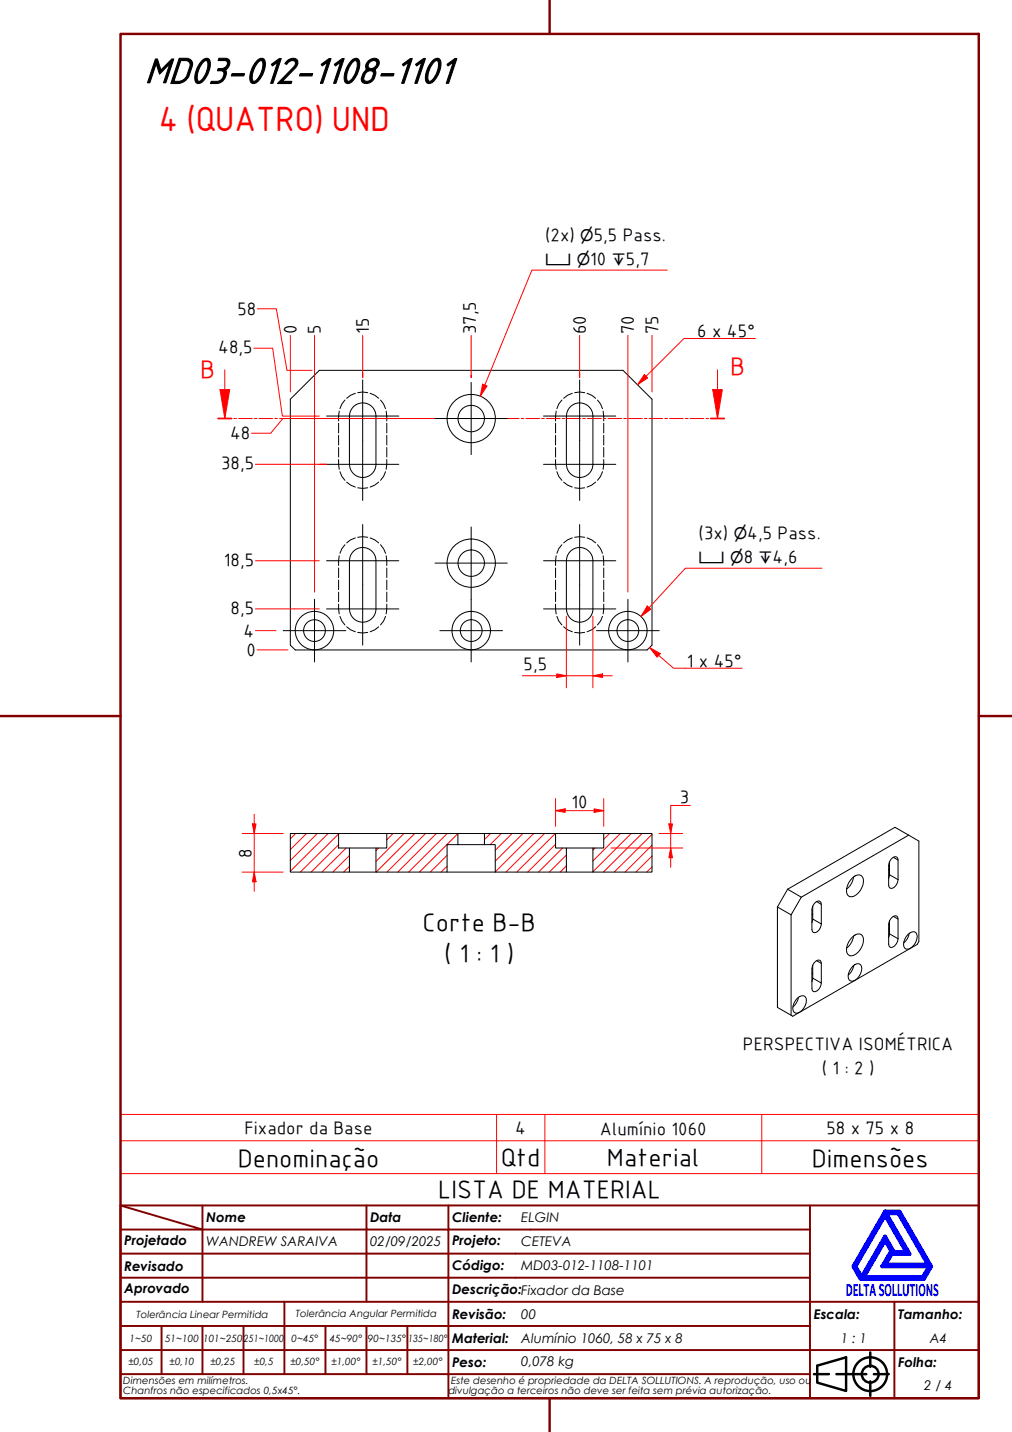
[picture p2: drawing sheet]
<svg xmlns="http://www.w3.org/2000/svg" width="210mm" height="297mm" viewBox="0 0 210 297" stroke-linecap="round" stroke-linejoin="round" font-family="sans-serif">
<!-- layer: Hatch (ABNT) -->
<g fill="none" stroke="#f00" stroke-width=".21">
<path d="M61.3 172.9l-1.1 1.1M63.6 172.9l-3.4 3.3M65.8 172.9l-5.6 5.6M68.1 172.9l-7.9 7.8M70.2 175.2l-5.7 5.7M70.2 173l-7.9 7.9M71.8 175.9l-5 5M72.5 179.7l-1.2 1.2M72.5 177.5l-3.5 3.4M78.5 175.9l-.5 .6M81.5 172.9l-1.3 1.3M83.8 172.9l-5.8 5.8"/>
<path d="M86 172.9l-8 8M88.3 172.9l-8 8M90.5 172.9l-8 8M92.7 179.7l-1.2 1.2M92.7 177.4l-3.5 3.5M92.8 172.9l-8 8M95 175.2h-.1M95 172.9l-8 8M101.7 172.9l-1.2 1.3M104 172.9l-2.3 2.3M106.2 172.9l-3.5 3.5M108.5 172.9l-5.8 5.7"/>
<path d="M110.7 172.9l-8 8M112.9 172.9l-8 8M115.2 172.9l-8 8M115.2 175.1l-5.7 5.8M116.7 175.9l-5 5M117.5 179.6l-1.3 1.3M117.5 177.4l-3.6 3.5M123.4 175.9l-.4 .4M126.4 172.9l-1.2 1.2M128.7 172.9l-5.7 5.7M130.9 172.9l-7.9 7.9M133.2 172.9l-8 8"/>
<path d="M135.2 179.8l-1.1 1.1M135.2 177.6l-3.3 3.3M135.2 175.3l-5.6 5.6M135.2 173.1l-7.8 7.8"/>
</g>
<!-- layer: Hidden (ABNT) -->
<g fill="none" stroke="#000" stroke-width=".21">
<path d="M70.2 87.8v2M70.2 90.3v2M70.2 92.8v2M70.2 95.3l.2 2.1M70.4 85.3l-.2 2M70.5 97.8l.4 1 .6 .8M71.5 83l-.6 .8-.4 1M71.9 100l.8 .6 1 .4M73.7 81.6l-1 .4-.8 .6M74.2 81.5l1-.2 1.1 .2M76.8 81.6l.9 .4 .8 .6M78.5 100l-.8 .6-.9 .4"/>
<path d="M78.9 83l.7 .8 .4 1M80 97.8l-.4 1-.7 .8M80.1 85.3l.1 2M80.2 87.8v2M80.2 90.3v2M80.2 92.8v2M80.2 95.3l-.1 2.1M115.2 87.8v2M115.2 90.3v2M115.2 92.8v2M115.2 95.3l.2 2.1M115.4 85.3l-.2 2"/>
<path d="M115.5 97.8l.4 1 .6 .8M116.5 83l-.6 .8-.4 1M116.9 100l.8 .6 1 .4M118.7 81.6l-1 .4-.8 .6M119.2 81.5l1-.2 1.1 .2M121.8 81.6l.9 .4 .8 .6M123.5 100l-.8 .6-.9 .4M123.9 83l.7 .8 .4 1M125 97.8l-.4 1-.7 .8M125.1 85.3l.1 2M125.2 87.8v2M125.2 90.3v2"/>
<path d="M125.2 92.8v2M125.2 95.3l-.1 2.1M70.2 117.8v2M70.4 115.3l-.2 2M71.5 113l-.6 .8-.4 1M73.7 111.6l-1 .4-.8 .6M74.2 101.2l1 .1 1.1-.1M74.2 111.4l1-.1 1.1 .1M76.8 111.6l.9 .4 .8 .6M78.9 113l.7 .8 .4 1M80.1 115.3l.1 2M80.2 117.8v2"/>
<path d="M115.2 117.8v2M115.4 115.3l-.2 2M116.5 113l-.6 .8-.4 1M118.7 111.6l-1 .4-.8 .6M119.2 101.2l1 .1 1.1-.1M119.2 111.4l1-.1 1.1 .1M121.8 111.6l.9 .4 .8 .6M123.9 113l.7 .8 .4 1M125.1 115.3l.1 2M125.2 117.8v2M70.2 120.3v2M70.2 122.8v2"/>
<path d="M70.2 125.3l.2 2M70.5 127.9l.4 .9 .6 .8M71.9 130l.8 .6 1 .4M74.2 131.2l1 .1 1.1-.1M78.5 130l-.8 .6-.9 .4M80 127.9l-.4 .9-.7 .8M80.2 120.3v2M80.2 122.8v2M80.2 125.3l-.1 2M115.2 120.3v2M115.2 122.8v2M115.2 125.3l.2 2"/>
<path d="M115.5 127.9l.4 .9 .6 .8M116.9 130l.8 .6 1 .4M119.2 131.2l1 .1 1.1-.1M123.5 130l-.8 .6-.9 .4M125 127.9l-.4 .9-.7 .8M125.2 120.3v2M125.2 122.8v2M125.2 125.3l-.1 2"/>
</g>
<!-- layer: Visible (ABNT) -->
<g fill="none" stroke="#000" stroke-width=".21">
<path d="M60.2 82.8l6-6h63l6 6v51l-1 1h-73l-1-1zM72.5 86.3v10a2.74 2.74 0 0 0 2.7 2.7 2.74 2.74 0 0 0 2.8-2.7v-10M72.5 86.3a2.74 2.74 0 0 1 2.7-2.7 2.74 2.74 0 0 1 2.8 2.7M117.5 86.3v10a2.74 2.74 0 0 0 2.7 2.7 2.74 2.74 0 0 0 2.8-2.7v-10M117.5 86.3a2.74 2.74 0 0 1 2.7-2.7 2.74 2.74 0 0 1 2.8 2.7M73.1 114.6a2.74 2.74 0 0 1 3-.9 2.74 2.74 0 0 1 1.9 2.6v10a2.75 2.75 0 0 1-2.8 2.8 2.75 2.75 0 0 1-2.7-2.8v-10l.1-.6zM118.5 114.2a2.74 2.74 0 0 1 2.9-.4 2.74 2.74 0 0 1 1.6 2.5v10a2.75 2.75 0 0 1-2.8 2.8 2.75 2.75 0 0 1-2.7-2.8v-10a2.74 2.74 0 0 1 1-2.1zM60.2 172.9h10v3h2.3v5h-12.3zM70.2 172.9h10M72.5 175.9h5.5M80.2 172.9h14.8v2.3h-2.3v5.7h-14.7v-5h2.2zM95 172.9h5.5"/>
<path d="M95 175.2h5.5M100.5 172.9h14.7v3h2.3v5h-14.8v-5.7h-2.2zM115.2 172.9h10M117.5 175.9h5.5M125.2 172.9h10v8h-12.2v-5h2.2zM184.5 178.8v2.6l1.8 1.1M185.3 177.8l1 .6v4.1M186.3 178.4l-.3-.6a1.38 1.38 0 0 0-1.6 1.3l-.1 4.5 .3 .6a1.38 1.38 0 0 0 1.6-1.3l.1-.4M188.5 173.2l2.1 1.3v20.8l-.4 .6-25.8 14.9-3.2-1.8v-20.9M188.5 173.2l-2.9-1.6-22.2 12.9M188.5 173.2l-22.3 12.9M72.5 180.9h5.5"/>
<path d="M92.7 180.9h10M117.5 180.9h5.5M161.2 188.1l2.9 1.7M163.4 184.5l-2.2 3.6M163.4 184.5l2.8 1.6M164.1 189.8v20.8M166.2 186.1l-2.1 3.7M168.4 189.6l.2 .1M168.6 187.9v2.7l1.7 1.1M168.6 190.6l-.2 .8M169.4 187l.9 .6v4.1M169.4 199.3l.9 .5v4.1"/>
<path d="M170.3 187.6l-.2-.6a1.38 1.38 0 0 0-1.6 1.3l-.1 4.5 .2 .6a1.38 1.38 0 0 0 1.7-1.3v-.4M170.3 199.8l-.2-.6a1.41 1.41 0 0 0-1.6 1.3l-.1 4.5 .2 .6a1.41 1.41 0 0 0 1.7-1.3v-.4M176.8 182.1a1.34 1.34 0 0 1 2.1-.2 3.3 3.3 0 0 1-2.3 4.1 .99 .99 0 0 1-1-1.1 3.8 3.8 0 0 1 1.2-2.8zM176.8 194.3a1.32 1.32 0 0 1 2.1-.2 3.3 3.3 0 0 1-2.3 4.2 1.17 1.17 0 0 1-1-1.7 4.2 4.2 0 0 1 1.2-2.3zM177.1 181.9a3.9 3.9 0 0 1-1.5 2.6M177.1 194.1a3.9 3.9 0 0 1-1.5 2.6M184.3 180.4l.2 .1M184.3 192.7l.2 .1M184.5 191v2.7l1.8 1M184.5 181.4l-.2 .8M184.5 193.7l-.2 .7M185.3 190.1l1 .5v4.1"/>
<path d="M186.3 190.6l-.3-.6a1.41 1.41 0 0 0-1.6 1.4l-.1 4.4 .3 .6a1.41 1.41 0 0 0 1.6-1.3l.1-.4M188.4 193.8a1.03 1.03 0 0 1 1.8 0 2.59 2.59 0 0 1-2.2 3.1 1.16 1.16 0 0 1-.5-1.5l.5-1.2zM188.6 193.6a3.3 3.3 0 0 1-1.2 2M165.4 207a1.06 1.06 0 0 1 1.8 .1 2.62 2.62 0 0 1-2.2 3 1.16 1.16 0 0 1-.5-1.5l.2-.5zM165.6 206.9a3.3 3.3 0 0 1-1.2 2M168.4 201.9l.2 .1M168.6 202.9l-.2 .7M168.6 200.2v2.7l1.7 1M176.9 200.4a1.02 1.02 0 0 1 1.8 0 2.79 2.79 0 0 1-1.8 3.1 .84 .84 0 0 1-1-1 3.2 3.2 0 0 1 1-2.1zM177.1 200.2a3.4 3.4 0 0 1-1.2 2.1"/>
<circle cx="97.7" cy="86.8" r="2.74"/>
<circle cx="97.7" cy="86.8" r="5"/>
<circle cx="97.7" cy="116.8" r="2.74"/>
<circle cx="97.7" cy="116.8" r="5"/>
<circle cx="65.2" cy="130.8" r="4"/>
<circle cx="65.2" cy="130.8" r="2.25"/>
<circle cx="97.7" cy="130.8" r="4"/>
<circle cx="97.7" cy="130.8" r="2.25"/>
<circle cx="130.2" cy="130.8" r="4"/>
<circle cx="130.2" cy="130.8" r="2.25"/>
</g>
<!-- layer: Linha Corte (ABNT) -->
<g fill="none" stroke="#f00" stroke-width=".21">
<path d="M45.2 86.8h2.8M46.6 80.8v6M48.5 86.8h.5M49.5 86.8h2.8M52.7 86.8h.6M53.7 86.8h2.9M57 86.8h.6M58 86.8h2.8M61.3 86.8h.5M62.3 86.8h2.8M65.5 86.8h.6M66.5 86.8h2.8"/>
<path d="M69.8 86.8h.5M70.8 86.8h2.8M74 86.8h.6M75 86.8h2.9M78.3 86.8h.5M79.3 86.8h2.8M82.5 86.8h.6M83.5 86.8h2.9M86.8 86.8h.6M87.8 86.8h2.8M91.1 86.8h.5M92.1 86.8h2.8"/>
<path d="M95.3 86.8h.6M96.3 86.8h2.8M99.6 86.8h.5M100.6 86.8h2.8M103.8 86.8h.6M104.8 86.8h2.9M108.1 86.8h.5M109.1 86.8h2.8M112.4 86.8h.5M113.3 86.8h2.9M116.6 86.8h.6M117.6 86.8h2.8"/>
<path d="M120.9 86.8h.5M121.9 86.8h2.8M125.1 86.8h.6M126.1 86.8h2.8M129.4 86.8h.5M130.4 86.8h2.8M133.6 86.8h.6M134.6 86.8h2.9M137.9 86.8h.6M138.9 86.8h2.8M142.2 86.8h.5M143.2 86.8h2.8"/>
<path d="M146.4 86.8h.6M147.4 86.8h2.8"/>
</g>
<path d="M45.2 86.8h2.8M147.4 86.8h2.8" fill="none" stroke="#f00" stroke-width=".36"/>
<path d="M45.6 80.8h2l-1 6z" fill="#f00"/>
<path d="M46.6 76.7v4.1M45.6 80.8h2l-1 6zM148.8 80.8v6" fill="none" stroke="#f00" stroke-width=".21"/>
<path d="M147.8 80.8h2l-1 6z" fill="#f00"/>
<path d="M148.8 76.7v4.1M147.8 80.8h2l-1 6z" fill="none" stroke="#f00" stroke-width=".21"/>
<path d="M100.6 79.9l-1 2.3M25 236.6h178v-5.4h-178v12.2M103 231.2v12.2M113 231.2v12.2M158 231.2v12.2M203 236.6v6.8h-178M25 243.4v6.6h178v-6.6" fill="none" stroke="#f00" stroke-width=".21"/>
<!-- layer: Borda A3/A4 (ABNT) -->
<path d="M25 7h178v283h-178zM114 0v7M0 148.5h25M203 148.5h7M114 290v7" fill="none" stroke="#800000" stroke-width=".51"/>
<path d="M183.6 257.3l1.2 2.2-1.8 3.2h9.7l-1.3 2.2h-12.2zM183.6 252.1l4.4 7.6h-2.6l-1.8-3.2-4.9 8.4-1.3-2.2zM183.6 251.3h3l6.5 11.4-1.5 2.6h-13.1l-1.5-2.6zM183.8 251.7h2.5l6.2 10.6h-8.8l1.3-2.2h3.7zM185 259.7h.2l-.1 .2z" fill="none" stroke="#00f" stroke-width=".8"/>
<!-- layer: 0 -->
<path d="M178.5 265.3h13.1" fill="none" stroke="#000" stroke-width=".21"/>
<g fill="none" stroke="#800000" stroke-width=".4">
<path d="M25 250l17 5h-17M25 250h178v40h-178zM42 255h34v5h17M42 255v15M42 250v5M76 250v5h17v5M93 250v5h75M168 250v20h-143M25 260h51v10M25 275h17M33.5 275v10M50.5 275h-8.5v10"/>
<path d="M59 270v15h-8.5M67.5 275v10h-8.5M76 275v10h8.5M84.5 275v10M93 275h-42.5v10M93 260v5h-68M93 275v10h75M93 260h75M93 275h75M168 265h-75v10M185.5 270v10h17.5M203 270h-35v10h17.5v10"/>
<path d="M25 285h25.5M25 280h143v10M67.5 285h8.5M84.5 285h8.5v5"/>
</g>
<g fill="none" stroke="#000" stroke-width=".51">
<path d="M168.8 285h3.1M169.5 283.3l6-1.8v7l-6-1.7zM173.5 285h6.2M180.5 280.5v3M180.5 286.5v3M181.3 285h3"/>
<circle cx="180.5" cy="285" r="3.5"/>
<circle cx="180.5" cy="285" r="1.75"/>
</g>
<!-- layer: Marca de centro (ISO) -->
<g fill="none" stroke="#000" stroke-width=".21">
<path d="M75.2 78.8v25M97.7 79.3v15M120.2 78.8v25M67.7 96.3h15M67.7 86.3h15M90.2 86.8h15M112.7 96.3h15M112.7 86.3h15M67.7 116.3h15M75.2 108.8v25M90.2 116.8h15M97.7 109.3v28"/>
<path d="M112.7 116.3h15M120.2 108.8v25M58.7 130.8h13M65.2 124.3v13M67.7 126.3h15M91.2 130.8h13M112.7 126.3h15M123.7 130.8h13M130.2 124.3v13"/>
</g>
<path d="M100.1 79.7l.9 .4-1.4 2.1z" fill="#f00"/>
<path d="M138.4 56h-28.1l-9.7 23.9M100.1 79.7l.9 .4-1.4 2.1zM134.6 126l-1.7 1.9" fill="none" stroke="#f00" stroke-width=".21"/>
<path d="M134.3 125.7l.7 .7-2.1 1.5z" fill="#f00"/>
<path d="M170.5 117.9h-28.3l-7.6 8.1M134.3 125.7l.7 .7-2.1 1.5z" fill="none" stroke="#f00" stroke-width=".21"/>
<g fill="none" stroke="#f00" stroke-width=".21">
<path d="M52.6 72.2h4l2 14.1h7.6M53.4 64.1h3.9l2.2 12.7h5.2M60.2 69.6v11.7M65.2 69.6v53.2M75.2 69.6v8.7v-1M97.7 69.6v8.7v-.5M120.2 69.6v8.7v-1M130.2 69.6v53.2M135.2 69.6v11.7M53 96.3h14.7h-1.5M75.1 86.8h-16.4l-2.5 3.1h-4M75.3 86.8h13.4"/>
<path d="M53 116.3h13.2M53 130.8h4.2M53 126.3h12.1M65.3 126.3h.9M115.5 140.2h2"/>
</g>
<path d="M115.5 139.8l2 .4-2 .3z" fill="#f00"/>
<path d="M115.5 139.8l2 .4-2 .3zM123 140.2h2" fill="none" stroke="#f00" stroke-width=".21"/>
<path d="M123 140.2l2-.4v.7z" fill="#f00"/>
<path d="M117.5 127.8v14.9M123 127.8v14.9M108.4 140.2h7.1M117.5 140.2h5.5M123 140.2l2-.4v.7zM125 140.2h2M115.2 168.2h2" fill="none" stroke="#f00" stroke-width=".21"/>
<path d="M115.2 168.2l2-.4v.7z" fill="#f00"/>
<path d="M115.2 168.2l2-.4v.7zM123.2 168.2h2" fill="none" stroke="#f00" stroke-width=".21"/>
<path d="M123.2 167.8l2 .4-2 .3z" fill="#f00"/>
<path d="M115.2 165.6v5.8M117.2 168.2h6M123.2 167.8l2 .4-2 .3zM125.2 165.6v5.8M139.1 175.9v2" fill="none" stroke="#f00" stroke-width=".21"/>
<path d="M139.1 175.9l.4 2h-.8z" fill="#f00"/>
<path d="M139.1 175.9l.4 2h-.8zM139.1 170.9v2" fill="none" stroke="#f00" stroke-width=".21"/>
<path d="M138.7 170.9h.8l-.4 2z" fill="#f00"/>
<path d="M53.3 134.8h6.4M126.7 175.9h14.9M136.7 172.9h4.9M138.7 170.9h.8l-.4 2zM139.1 172.9v3M139.1 177.9v2M143.2 167.1h-4.1v3.8" fill="none" stroke="#f00" stroke-width=".21"/>
<path d="M134.7 134.3l1.9 1.6" fill="none" stroke="#f00" stroke-width=".21"/>
<path d="M134.7 134.3l2.2 1.3-.6 .7z" fill="#f00"/>
<path d="M134 78l-1.8 1.8M134.7 134.3l2.2 1.3-.6 .7zM136.6 135.9l3.1 2.7h14.2" fill="none" stroke="#f00" stroke-width=".21"/>
<path d="M133.6 77.7l.7 .7-2.1 1.4z" fill="#f00"/>
<path d="M133.6 77.7l.7 .7-2.1 1.4zM156.7 70.2h-14.8l-7.9 7.8" fill="none" stroke="#f00" stroke-width=".21"/>
<path d="M52.7 170.9v2" fill="none" stroke="#f00" stroke-width=".21"/>
<path d="M52.3 170.9h.8l-.4 2z" fill="#f00"/>
<path d="M52.3 170.9h.8l-.4 2zM52.7 180.9v2" fill="none" stroke="#f00" stroke-width=".21"/>
<path d="M52.7 180.9l.4 2h-.8z" fill="#f00"/>
<path d="M50.2 172.9h8.5M52.7 168.9v2M52.7 172.9v8M50.2 180.9h8.5M52.7 180.9l.4 2h-.8zM52.7 182.9v2" fill="none" stroke="#f00" stroke-width=".21"/>
<text font-size="8.1" x="30" y="17.2">MD03-012-1108-1101</text>
<text font-size="7" fill="#f00" x="32.9" y="27.2">4 (QUATRO) UND</text>
<g font-size="5.4" fill="#f00">
<text x="151.5" y="77.8">B</text>
<text x="41.6" y="78.5">B</text>
</g>
<g font-size="5.4">
<text x="87.7" y="193.1">Corte B-B</text>
<text x="92.2" y="199.6">( 1 : 1 )</text>
<text x="49.3" y="242">Denominação</text>
<text x="103.9" y="241.8">Qtd</text>
<text x="125.9" y="241.8">Material</text>
<text x="168.4" y="242">Dimensões</text>
<text x="90.9" y="248.5">LISTA DE MATERIAL</text>
</g>
<g font-size="3.9">
<text x="113.1" y="49.9">(2x)</text>
<text x="123.1" y="49.9">5,5 Pass.</text>
<text x="122.4" y="54.9">10</text>
<text x="129.8" y="54.9">5,7</text>
<text x="49.2" y="65.3">58</text>
<text x="61.5" y="69.3" transform="rotate(-90 61.5 69.3)">0</text>
<text x="66.5" y="69.3" transform="rotate(-90 66.5 69.3)">5</text>
<text x="76.5" y="69.3" transform="rotate(-90 76.5 69.3)">15</text>
<text x="98.7" y="69.3" transform="rotate(-90 98.7 69.3)">37,5</text>
<text x="121.5" y="69.3" transform="rotate(-90 121.5 69.3)">60</text>
<text x="131.5" y="69.3" transform="rotate(-90 131.5 69.3)">70</text>
<text x="136.5" y="69.3" transform="rotate(-90 136.5 69.3)">75</text>
<text x="144.6" y="69.9">6 x 45°</text>
<text x="45.3" y="73.2">48,5</text>
<text x="47.7" y="91.1">48</text>
<text x="45.9" y="97.3">38,5</text>
<text x="144.9" y="111.7">(3x)</text>
<text x="155" y="111.7">4,5 Pass.</text>
<text x="46.4" y="117.3">18,5</text>
<text x="154.3" y="116.7">8</text>
<text x="160.3" y="116.7">4,6</text>
<text x="47.8" y="127.3">8,5</text>
<text x="50.5" y="132.1">4</text>
<text x="51.1" y="136.1">0</text>
<text x="108.6" y="139.1">5,5</text>
<text x="142.5" y="138.3">1 x 45°</text>
<text x="118.6" y="167.6">10</text>
<text x="141" y="166.5">3</text>
<text x="52.2" y="177.9" transform="rotate(-90 52.2 177.9)">8</text>
<text x="154.1" y="217.7">PERSPECTIVA ISOMÉTRICA</text>
<text x="170.5" y="222.7">( 1 : 2 )</text>
<text x="50.7" y="235.2">Fixador da Base</text>
<text x="106.9" y="235.2">4</text>
<text x="124.4" y="235.3">Alumínio 1060</text>
<text x="171.4" y="235.2">58 x 75 x 8</text>
</g>
<text font-size="3.9" fill="#00f" x="175.4" y="268.8">DELTASOLLUTIONS</text>
<g font-size="3.3">
<text x="120.4" y="49.9">⌀</text>
<text x="113.1" y="54.9">⌴ ⌀</text>
<text x="126.9" y="54.9">↧</text>
<text x="152.2" y="111.7">⌀</text>
<text x="144.9" y="116.7">⌴ ⌀</text>
<text x="157.4" y="116.7">↧</text>
</g>
<g font-size="2.8">
<text x="42.8" y="253.5">Nome</text>
<text x="76.8" y="253.5">Data</text>
<text x="93.8" y="253.6">Cliente:</text>
<text x="108.1" y="253.5">ELGIN</text>
<text x="25.8" y="263.6">Revisado</text>
<text x="25.8" y="258.3">Projetado</text>
<text x="42.8" y="258.5">WANDREW SARAIVA</text>
<text x="76.8" y="258.4">02/09/2025</text>
<text x="93.8" y="263.4">Código:</text>
<text x="93.8" y="258.3">Projeto:</text>
<text x="108.1" y="263.5">MD03-012-1108-1101</text>
<text x="108.1" y="258.5">CETEVA</text>
<text x="25.8" y="268.3">Aprovado</text>
<text x="93.8" y="268.3">Descrição:Fixador da Base</text>
<text x="93.8" y="273.6">Revisão:</text>
<text x="108.1" y="273.5">00</text>
<text x="168.8" y="273.5">Escala:</text>
<text x="186.3" y="273.5">Tamanho:</text>
<text x="93.8" y="278.6">Material:</text>
<text x="108.1" y="278.5">Alumínio 1060, 58 x 75 x 8</text>
<text x="174.4" y="278.5">1 : 1</text>
<text x="192.8" y="278.6">A4</text>
<text x="93.8" y="283.5">Peso:</text>
<text x="108.1" y="283.3">0,078 kg</text>
<text x="186.3" y="283.5">Folha:</text>
<text x="191.7" y="288.4">2 / 4</text>
</g>
<g font-size="2.1">
<text x="28.3" y="273.3">Tolerância Linear Permitida</text>
<text x="61.4" y="273.1">Tolerância Angular Permitida</text>
<text x="26.9" y="278.3">1~50</text>
<text x="34.2" y="278.3">51~100</text>
<text x="42.1" y="278.3">101~250</text>
<text x="50.5" y="278.3">251~1000</text>
<text x="60.5" y="278.3">0~45°</text>
<text x="68.4" y="278.3">45~90°</text>
<text x="76.3" y="278.3">90~135°</text>
<text x="84.7" y="278.3">135~180°</text>
<text x="25.6" y="287.1">Dimensões em milímetros.</text>
<text x="26.6" y="283.2">±0,05</text>
<text x="35.2" y="283.2">±0,10</text>
<text x="43.6" y="283.2">±0,25</text>
<text x="52.7" y="283.2">±0,5</text>
<text x="60.2" y="283.2">±0,50°</text>
<text x="68.7" y="283.2">±1,00°</text>
<text x="77.2" y="283.2">±1,50°</text>
<text x="85.7" y="283.2">±2,00°</text>
<text x="93.6" y="287.1">Este desenho é propriedade da DELTA SOLLUTIONS. A reprodução, uso ou</text>
<text x="25.6" y="289.2">Chanfros não especificados 0,5x45°.</text>
<text x="93" y="289.2">divulgação a terceiros não deve ser feita sem prévia autorização.</text>
</g>
</svg>
